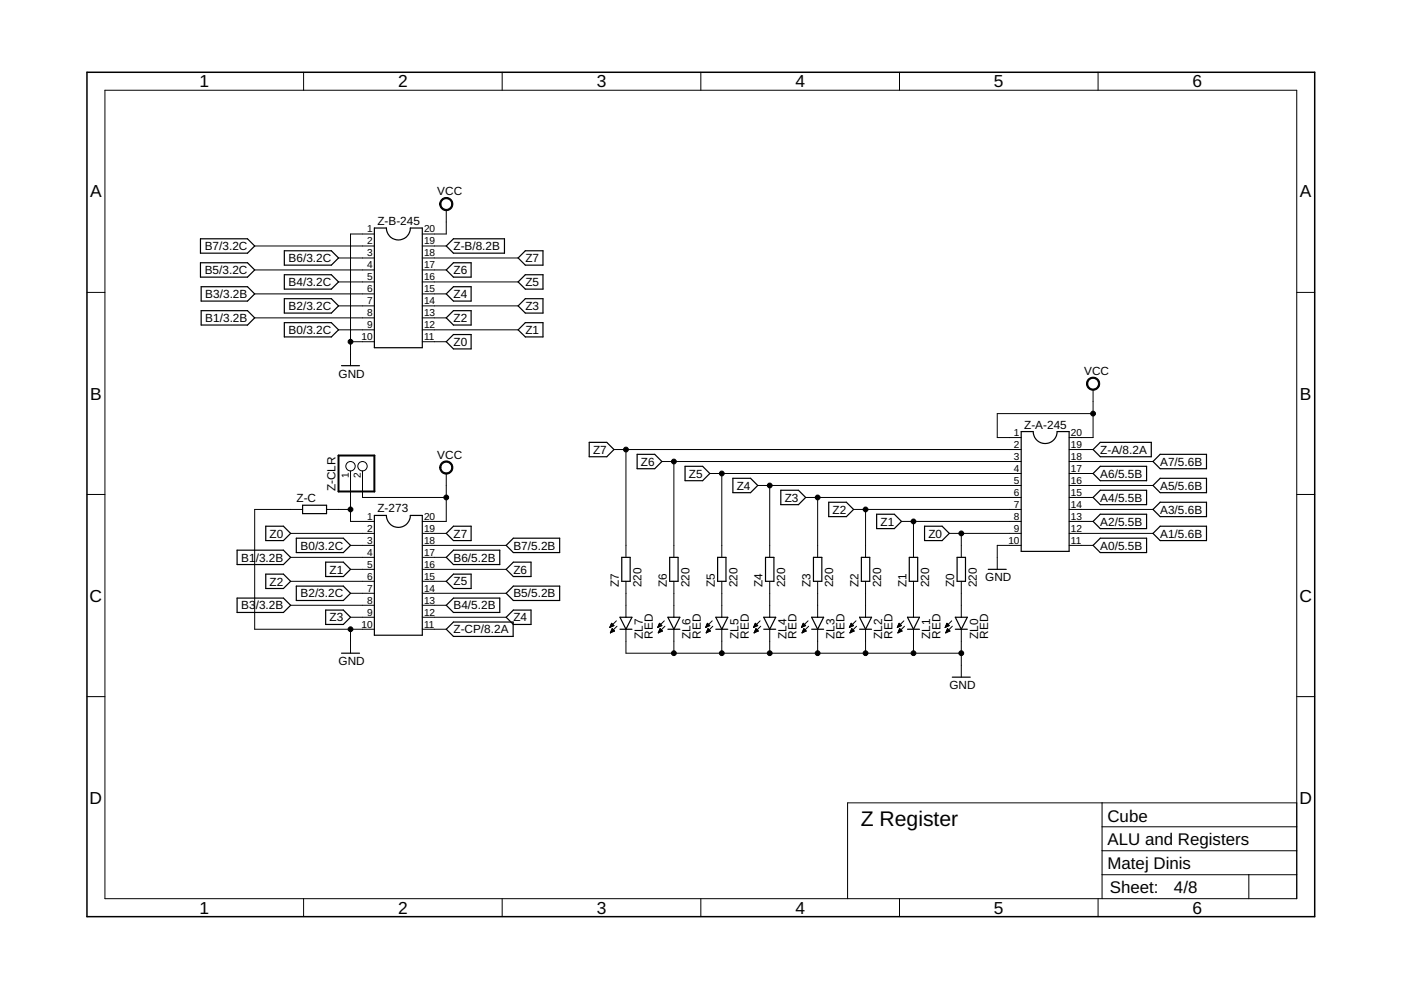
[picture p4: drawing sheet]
<svg xmlns="http://www.w3.org/2000/svg" width="297mm" height="210mm" viewBox="0 0 297 210" stroke-linecap="round" stroke-linejoin="round" font-family="sans-serif">
<g fill="none" stroke="#000" stroke-width=".25">
<path d="M42.5 55.7h10l1.5 1.5-1.5 1.6h-10zM42.5 50.6h10l1.5 1.6-1.5 1.5h-10zM60.3 53.2h10l1.5 1.5-1.5 1.5h-10zM60.3 58.3h10l1.5 1.5-1.5 1.5h-10zM79.4 48.3h2.5a2.54 2.54 0 0 0 2.6 2.6 2.54 2.54 0 0 0 2.5-2.6h2.5v25.4h-10.1zM94.6 57.2l1.5-1.5h3.8v3.1h-3.8zM94.6 52.2l1.5-1.6h10.9v3.1h-10.9zM109.9 59.8l1.5-1.5h3.7v3h-3.7zM109.9 54.7l1.5-1.5h3.7v3h-3.7zM42.7 65.9h9.8l1.5 1.5-1.5 1.5h-9.8zM42.7 60.8h9.8l1.5 1.5-1.5 1.5h-9.8zM60.3 68.4h10l1.5 1.5-1.5 1.5h-10z"/>
<path d="M60.3 63.3h10l1.5 1.6-1.5 1.5h-10zM72.4 77.5h3.8M94.6 67.4l1.5-1.5h3.8v3h-3.8zM94.6 62.3l1.5-1.5h3.8v3h-3.8zM94.6 72.5l1.5-1.6h3.8v3.1h-3.8zM109.9 69.9l1.5-1.5h3.7v3h-3.7zM109.9 64.9l1.5-1.6h3.7v3.1h-3.7zM124.9 93.8h3.8l1.5 1.5-1.5 1.5h-3.8zM135.1 96.3h3.7l1.5 1.6-1.5 1.5h-3.7zM145.2 98.9h3.8l1.5 1.5-1.5 1.5h-3.8zM216.5 91.5h2.6a2.54 2.54 0 0 0 2.5 2.5 2.54 2.54 0 0 0 2.5-2.5h2.6v25.4h-10.2zM233.3 93.8h10.8v3h-10.8l-1.5-1.5z"/>
<path d="M244.5 97.9l1.5-1.6h9.8v3.1h-9.8zM50.3 116.6h9.8l1.5 1.6-1.5 1.5h-9.8zM56.3 111.6h3.8l1.5 1.5-1.5 1.5h-3.8zM62.8 114.1h10l1.5 1.5-1.5 1.6h-10zM64.2 107.1h5v1.8h-5zM69 119.2h3.8l1.5 1.5-1.5 1.5h-3.8zM79.4 109.3h2.5a2.54 2.54 0 0 0 2.6 2.5 2.54 2.54 0 0 0 2.5-2.5h2.5v25.4h-10.1zM94.6 118.2l1.5-1.6h9.9v3.1h-9.9zM96.1 111.6h3.8v3h-3.8l-1.5-1.5zM108.8 114.1h9.9v3.1h-9.9l-1.5-1.6zM131.8 118.2h1.8v5.1h-1.8zM142 118.2h1.8v5.1h-1.8z"/>
<path d="M152.1 118.2h1.8v5.1h-1.8zM155.4 101.4h3.7l1.6 1.5-1.6 1.6h-3.7zM162.3 118.2h1.8v5.1h-1.8zM165.5 103.9h3.8l1.5 1.6-1.5 1.5h-3.8zM172.5 118.2h1.7v5.1h-1.7zM175.7 106.5h3.8l1.5 1.5-1.5 1.5h-3.8zM182.6 118.2h1.8v5.1h-1.8zM185.9 109h3.7l1.5 1.6-1.5 1.5h-3.7zM192.8 118.2h1.8v5.1h-1.8zM196 111.6h3.7l1.6 1.5-1.6 1.5h-3.7zM202.9 118.2h1.8v5.1h-1.8zM231.8 115.6l1.5-1.5h9.8v3.1h-9.8z"/>
<path d="M231.8 100.4l1.5-1.5h9.8v3h-9.8zM231.8 105.5l1.5-1.6h9.8v3.1h-9.8zM231.8 110.6l1.5-1.6h9.8v3.1h-9.8zM244.5 102.9l1.5-1.5h9.8v3.1h-9.8zM244.5 113.1l1.5-1.5h9.8v3h-9.8zM244.5 108l1.5-1.5h9.8v3h-9.8zM50.3 126.8h9.8l1.5 1.5-1.5 1.6h-9.8zM56.3 121.7h3.8l1.5 1.6-1.5 1.5h-3.8zM62.8 124.3h10l1.5 1.5-1.5 1.5h-10zM69 129.3h3.8l1.5 1.6-1.5 1.5h-3.8zM72.4 138.5h3.8M94.6 128.3l1.5-1.5h9.9v3.1h-9.9z"/>
<path d="M94.6 123.3l1.5-1.6h3.8v3.1h-3.8zM94.6 133.4l1.5-1.5h12.7v3h-12.7zM107.3 125.8l1.5-1.5h9.9v3h-9.9zM107.3 120.7l1.5-1.5h3.8v3h-3.8zM107.3 130.9l1.5-1.6h3.8v3.1h-3.8zM131.4 130.9h2.6l-1.3 2.5zM131.4 133.4h2.6M141.6 133.4h2.5M141.6 130.9h2.5l-1.2 2.5zM151.8 133.4h2.5M151.8 130.9h2.5l-1.3 2.5zM161.9 133.4h2.6"/>
<path d="M161.9 130.9h2.6l-1.3 2.5zM172.1 133.4h2.5M172.1 130.9h2.5l-1.2 2.5zM182.2 133.4h2.6M182.2 130.9h2.6l-1.3 2.5zM192.4 133.4h2.5M192.4 130.9h2.5l-1.2 2.5zM202.5 133.4h2.6M202.5 130.9h2.6l-1.3 2.5zM209.5 120.7h3.8M201.9 143.6h3.8"/>
</g>
<g fill="none" stroke="#000" stroke-width=".21">
<path d="M22.2 19.1h252.7v171.4h-252.7zM64.4 15.3v3.8M106.5 15.3v3.8M148.6 15.3v3.8M190.7 15.3v3.8M232.8 15.3v3.8M54 52.2h25.4M54 57.2h25.4M71.8 54.7h7.6M71.8 59.8h7.6M79.4 49.6h-5.1v27.9M89.5 52.2h5.1"/>
<path d="M89.5 54.7h20.4M89.5 57.2h5.1M89.5 59.8h20.4M94.6 44.5v5.1h-5.1M18.4 62h3.8M54 62.3h25.4M54 67.4h25.4M71.8 64.9h7.6M71.8 69.9h7.6M74.3 72.5h5.1M89.5 62.3h5.1M89.5 64.9h20.4"/>
<path d="M89.5 67.4h5.1M89.5 69.9h20.4M89.5 72.5h5.1M274.9 62h3.8M74.3 99.8v10.8h5.1M76.9 99.8v5.7h17.7M130.2 95.3h86.3M132.7 95.3v22.9M140.3 97.9h76.2M142.9 97.9v20.3M226.7 95.3h5.1M226.7 97.9h17.8"/>
<path d="M231.8 87.7h-20.4v5.1h5.1M231.8 82.6v10.2h-5.1M18.4 104.8h3.8M61.6 113.1h17.8M61.6 118.2h17.8M64.2 108h-10.2v25.4h25.4M69.2 108h5.1M74.3 115.6h5.1M89.5 113.1h5.1M89.5 115.6h17.8M89.5 118.2h5.1M94.6 100.4v10.2h-5.1"/>
<path d="M150.5 100.4h66M153 100.4v17.8M160.7 102.9h55.8M163.2 102.9v15.3M170.8 105.5h45.7M173.4 105.5v12.7M181 108h35.5M183.5 108v10.2M191.1 110.6h25.4M193.7 110.6v7.6M201.3 113.1h15.2M203.8 113.1v5.1"/>
<path d="M216.5 115.6h-5.1v5.1M226.7 110.6h5.1M226.7 113.1h17.8M226.7 115.6h5.1M226.7 100.4h5.1M226.7 102.9h17.8M226.7 105.5h5.1M226.7 108h17.8M274.9 104.8h3.8M61.6 123.3h17.8M61.6 128.3h17.8M74.3 120.7h5.1"/>
<path d="M74.3 125.8h5.1M74.3 130.9h5.1M74.3 133.4v5.1M89.5 120.7h17.8M89.5 123.3h5.1M89.5 125.8h17.8M89.5 128.3h5.1M89.5 130.9h17.8M89.5 133.4h5.1M129.3 133h.1M129.4 132.8h.3M129.4 132.7h.6"/>
<path d="M129.4 134.2h.1M129.5 132.6h.6M129.5 134h.2M129.5 132.5h.5M129.5 133.9h.5M129.6 133.8h.7M129.6 132.4h.3M129.6 132.2h.2M129.6 133.7h.6M129.7 132.1l.5 .6-.9 .3zM129.7 133.6h.4M129.7 133.4h.3"/>
<path d="M129.8 133.3h.1M130.3 133.8l-.5-.5-.4 .9M130.3 133.8l-.9 .4M130.7 131.6l-1.4 1.4M130.8 132.8l-1.4 1.4M132.7 123.3v7.6M132.7 133.4v5.1h71.1M139.5 133h.1M139.5 132.8h.4M139.6 132.7h.6M139.6 134.2h.1M139.6 134h.3"/>
<path d="M139.6 132.6h.7M139.7 132.5h.5M139.7 133.9h.4M139.7 133.8h.7M139.7 132.4h.3M139.8 132.2h.1M139.8 133.7h.6M139.8 133.6h.4M139.8 132.1l.5 .6-.9 .3zM139.9 133.4h.2M139.9 133.3h.1M140 133.3l-.4 .9"/>
<path d="M140 133.3l.5 .5-.9 .4M140.8 131.6l-1.4 1.4M141 132.8l-1.4 1.4M142.9 123.3v7.6M142.9 133.4v5.1M149.6 133h.2M149.7 132.8h.4M149.7 132.7h.6M149.7 134.2h.1M149.8 134h.2M149.8 132.6h.7M149.8 132.5h.5"/>
<path d="M149.8 133.9h.5M149.9 132.4h.3M149.9 133.8h.7M149.9 132.2h.2M149.9 133.7h.6M150 133.6h.4M150 132.1l.5 .6-.9 .3zM150.1 133.4h.2M150.1 133.3h.1M150.1 133.3l-.4 .9M150.1 133.3l.5 .5-.9 .4M151 131.6l-1.4 1.4"/>
<path d="M151.1 132.8l-1.4 1.4M153 123.3v7.6M153 133.4v5.1M159.8 133h.1M159.9 132.8h.3M159.9 132.7h.6M159.9 134.2h.1M159.9 134h.3M160 132.6h.6M160 132.5h.5M160 133.9h.5M160 132.4h.4"/>
<path d="M160 133.8h.7M160.1 132.2h.1M160.1 133.7h.6M160.1 133.6h.4M160.1 132.1l.6 .6-.9 .3zM160.2 133.4h.2M160.3 133.3h.1M160.8 133.8l-.5-.5-.4 .9M160.8 133.8l-.9 .4M161.2 131.6l-1.4 1.4M161.3 132.8l-1.4 1.4M163.2 123.3v7.6"/>
<path d="M163.2 133.4v5.1M169.9 133h.2M170 132.8h.3M170.1 132.7h.5M170.1 134.2h.1M170.1 132.6h.7M170.1 134h.2M170.2 132.5h.4M170.2 133.9h.4M170.2 132.4h.3M170.2 133.8h.7M170.3 132.2h.1"/>
<path d="M170.3 133.7h.5M170.3 133.6h.4M170.3 132.1l.5 .6-.9 .3zM170.3 133.4h.3M170.4 133.3h.1M170.4 133.3l-.3 .9M170.4 133.3l.5 .5-.8 .4M171.3 131.6l-1.4 1.4M171.4 132.8l-1.3 1.4M173.4 123.3v7.6M173.4 133.4v5.1M180.1 133h.1"/>
<path d="M180.1 132.8h.4M180.2 132.7h.6M180.2 134.2h.1M180.3 132.6h.6M180.3 134h.2M180.3 132.5h.5M180.3 133.9h.5M180.4 132.4h.3M180.4 133.8h.7M180.4 133.7h.6M180.4 132.2h.2M180.5 133.6h.4"/>
<path d="M180.5 132.1l.5 .6-.9 .3zM180.5 133.4h.2M180.6 133.3h.1M180.6 133.3l-.4 .9M180.6 133.3l.5 .5-.9 .4M181.5 131.6l-1.4 1.4M181.6 132.8l-1.4 1.4M183.5 123.3v7.6M183.5 133.4v5.1M190.3 133h.1M190.3 132.8h.4M190.4 132.7h.6"/>
<path d="M190.4 134.2h.1M190.4 132.6h.7M190.4 134h.2M190.5 132.5h.5M190.5 133.9h.4M190.5 132.4h.3M190.5 133.8h.7M190.6 133.7h.6M190.6 132.2h.1M190.6 133.6h.4M190.6 132.1l.5 .6-.9 .3zM190.7 133.4h.2"/>
<path d="M190.7 133.3h.1M191.3 133.8l-.5-.5-.4 .9M191.3 133.8l-.9 .4M191.6 131.6l-1.4 1.4M191.8 132.8l-1.4 1.4M193.7 123.3v7.6M193.7 133.4v5.1M200.4 133h.2M200.5 132.8h.3M200.5 132.7h.6M200.5 134.2h.1M200.6 132.6h.6"/>
<path d="M200.6 134h.2M200.6 133.9h.5M200.6 132.5h.5M200.7 132.4h.3M200.7 133.8h.7M200.7 132.2h.2M200.7 133.7h.6M200.8 132.1l.5 .6-.9 .3zM200.8 133.6h.4M200.8 133.4h.3M200.9 133.3h.1M200.9 133.3l-.4 .9"/>
<path d="M200.9 133.3l.5 .5-.9 .4M201.8 131.6l-1.4 1.4M201.9 132.8l-1.4 1.4M203.8 123.3v7.6M203.8 133.4v10.2M18.4 147.7h3.8M274.9 147.7h3.8M233.7 170.2v20.3M233.7 175.3h41.2M274.9 170.2h-95.2v20.3M64.4 190.5v3.9M106.5 190.5v3.9"/>
<path d="M148.6 190.5v3.9M190.7 190.5v3.9M232.8 190.5v3.9M233.7 185.5h41.2M233.7 180.4h41.2M264.8 185.5v5"/>
<circle cx="74.3" cy="98.8" r=".99"/>
<circle cx="76.9" cy="98.8" r=".99"/>
</g>
<path d="M18.4 15.3h260.3v179.1h-260.3z" fill="none" stroke="#000" stroke-width=".32"/>
<g fill="#000" stroke="#000" stroke-width=".21">
<path d="M93.6 42.3a1.4 1.4 0 0 1 2.2 .3 1.4 1.4 0 0 1-.8 2 1.4 1.4 0 0 1-1.8-1.3h.3a1.15 1.15 0 0 1 1.6-1.1 1.15 1.15 0 0 1 .3 1.9 1.15 1.15 0 0 1-1.9-.6v-.2h-.3z" fill-rule="evenodd"/>
<path d="M93.6 98.2a1.4 1.4 0 0 1 2.2 .2 1.4 1.4 0 0 1-.8 2.1 1.4 1.4 0 0 1-1.8-1.4h.3a1.15 1.15 0 0 1 1.6-1 1.15 1.15 0 0 1 .3 1.9 1.15 1.15 0 0 1-1.9-.6v-.3h-.3z" fill-rule="evenodd"/>
<path d="M230.7 80.4a1.4 1.4 0 0 1 2.3 .2 1.4 1.4 0 0 1-.9 2.1 1.4 1.4 0 0 1-1.7-1.4h.2a1.15 1.15 0 0 1 1.6-1 1.15 1.15 0 0 1 .3 1.9 1.15 1.15 0 0 1-1.8-.6l-.1-.3h-.2z" fill-rule="evenodd"/>
<circle cx="74.3" cy="72.5" r=".51"/>
<circle cx="132.7" cy="95.3" r=".51"/>
<circle cx="142.9" cy="97.9" r=".51"/>
<circle cx="231.8" cy="87.7" r=".51"/>
<circle cx="74.3" cy="108" r=".51"/>
<circle cx="94.6" cy="105.5" r=".51"/>
<circle cx="153" cy="100.4" r=".51"/>
<circle cx="163.2" cy="102.9" r=".51"/>
<circle cx="173.4" cy="105.5" r=".51"/>
<circle cx="183.5" cy="108" r=".51"/>
<circle cx="193.7" cy="110.6" r=".51"/>
<circle cx="203.8" cy="113.1" r=".51"/>
<circle cx="74.3" cy="133.4" r=".51"/>
<circle cx="142.9" cy="138.5" r=".51"/>
<circle cx="153" cy="138.5" r=".51"/>
<circle cx="163.2" cy="138.5" r=".51"/>
<circle cx="173.4" cy="138.5" r=".51"/>
<circle cx="183.5" cy="138.5" r=".51"/>
<circle cx="193.7" cy="138.5" r=".51"/>
<circle cx="203.8" cy="138.5" r=".51"/>
</g>
<path d="M71.8 96.6h7.6v7.6h-7.6z" fill="none" stroke="#000" stroke-width=".42"/>
<text font-size="4.5" x="182.5" y="175.1">Z Register</text>
<g font-size="3.7">
<text x="42.3" y="18.5">1</text>
<text x="84.4" y="18.5">2</text>
<text x="126.5" y="18.5">3</text>
<text x="168.6" y="18.5">4</text>
<text x="210.7" y="18.5">5</text>
<text x="252.9" y="18.5">6</text>
<text x="19.1" y="41.9">A</text>
<text x="275.6" y="41.9">A</text>
<text x="19.1" y="84.7">B</text>
<text x="275.6" y="84.7">B</text>
<text x="19" y="127.6">C</text>
<text x="275.5" y="127.6">C</text>
<text x="19" y="170.4">D</text>
<text x="275.5" y="170.4">D</text>
<text x="42.3" y="193.7">1</text>
<text x="84.4" y="193.7">2</text>
<text x="126.5" y="193.7">3</text>
<text x="168.6" y="193.7">4</text>
<text x="210.7" y="193.7">5</text>
<text x="252.9" y="193.7">6</text>
</g>
<g font-size="3.6">
<text x="234.8" y="179.1">ALU and Registers</text>
<text x="234.8" y="174.3">Cube</text>
<text x="234.8" y="184.2">Matej Dinis</text>
<text x="235.3" y="189.4">Sheet:</text>
<text x="248.9" y="189.3">4/8</text>
</g>
<g font-size="2.5">
<text x="92.7" y="41.4">VCC</text>
<text x="80" y="47.7">Z-B-245</text>
<text x="43.4" y="53">B7/3.2C</text>
<text x="96.1" y="53">Z-B/8.2B</text>
<text x="43.4" y="58.1">B5/3.2C</text>
<text x="61.2" y="55.6">B6/3.2C</text>
<text x="96.1" y="58.1">Z6</text>
<text x="111.4" y="55.6">Z7</text>
<text x="43.5" y="63.2">B3/3.2B</text>
<text x="61.2" y="65.7">B2/3.2C</text>
<text x="61.2" y="60.7">B4/3.2C</text>
<text x="96.1" y="63.2">Z4</text>
<text x="111.4" y="65.7">Z3</text>
<text x="111.4" y="60.7">Z5</text>
<text x="43.5" y="68.3">B1/3.2B</text>
<text x="61.2" y="70.8">B0/3.2C</text>
<text x="96.1" y="68.3">Z2</text>
<text x="111.4" y="70.8">Z1</text>
<text x="96.1" y="73.4">Z0</text>
<text x="71.8" y="80.1">GND</text>
<text x="229.9" y="79.4">VCC</text>
<text x="217.2" y="90.9">Z-A-245</text>
<text x="92.7" y="97.2">VCC</text>
<text x="125.7" y="96.2">Z7</text>
<text x="135.9" y="98.7">Z6</text>
<text x="146" y="101.3">Z5</text>
<text x="233.3" y="101.3">A6/5.5B</text>
<text x="233.3" y="96.2">Z-A/8.2A</text>
<text x="246" y="98.7">A7/5.6B</text>
<text x="62.9" y="106.5">Z-C</text>
<text x="71.1" y="104.2" transform="rotate(-90 71.1 104.2)">Z-CLR</text>
<text x="156.2" y="103.8">Z4</text>
<text x="166.4" y="106.4">Z3</text>
<text x="233.3" y="106.4">A4/5.5B</text>
<text x="246" y="103.8">A5/5.6B</text>
<text x="57.2" y="114">Z0</text>
<text x="80" y="108.6">Z-273</text>
<text x="96.1" y="114">Z7</text>
<text x="176.5" y="108.9">Z2</text>
<text x="186.7" y="111.4">Z1</text>
<text x="196.8" y="114">Z0</text>
<text x="233.3" y="111.4">A2/5.5B</text>
<text x="246" y="114">A1/5.6B</text>
<text x="246" y="108.9">A3/5.6B</text>
<text x="51.2" y="119.1">B1</text>
<text x="54.2" y="119.1">/3.2B</text>
<text x="63.7" y="116.5">B0/3.2C</text>
<text x="96.1" y="119.1">B6/5.2B</text>
<text x="108.8" y="116.5">B7/5.2B</text>
<text x="233.3" y="116.5">A0/5.5B</text>
<text x="57.2" y="124.1">Z2</text>
<text x="69.9" y="121.6">Z1</text>
<text x="96.1" y="124.1">Z5</text>
<text x="108.8" y="121.6">Z6</text>
<text x="131.2" y="124.5" transform="rotate(-90 131.2 124.5)">Z7</text>
<text x="136" y="124.5" transform="rotate(-90 136 124.5)">220</text>
<text x="141.4" y="124.5" transform="rotate(-90 141.4 124.5)">Z6</text>
<text x="146.2" y="124.5" transform="rotate(-90 146.2 124.5)">220</text>
<text x="151.5" y="124.5" transform="rotate(-90 151.5 124.5)">Z5</text>
<text x="156.3" y="124.5" transform="rotate(-90 156.3 124.5)">220</text>
<text x="161.7" y="124.5" transform="rotate(-90 161.7 124.5)">Z4</text>
<text x="166.5" y="124.5" transform="rotate(-90 166.5 124.5)">220</text>
<text x="171.9" y="124.5" transform="rotate(-90 171.9 124.5)">Z3</text>
<text x="176.7" y="124.5" transform="rotate(-90 176.7 124.5)">220</text>
<text x="182" y="124.5" transform="rotate(-90 182 124.5)">Z2</text>
<text x="186.8" y="124.5" transform="rotate(-90 186.8 124.5)">220</text>
<text x="192.2" y="124.5" transform="rotate(-90 192.2 124.5)">Z1</text>
<text x="197" y="124.5" transform="rotate(-90 197 124.5)">220</text>
<text x="202.3" y="124.5" transform="rotate(-90 202.3 124.5)">Z0</text>
<text x="207.1" y="124.5" transform="rotate(-90 207.1 124.5)">220</text>
<text x="208.9" y="123.3">GND</text>
<text x="51.2" y="129.2">B3</text>
<text x="54.2" y="129.2">/3.2B</text>
<text x="63.7" y="126.7">B2/3.2C</text>
<text x="69.9" y="131.8">Z3</text>
<text x="96.1" y="129.2">B4/5.2B</text>
<text x="108.8" y="126.7">B5/5.2B</text>
<text x="108.8" y="131.8">Z4</text>
<text x="96.1" y="134.3">Z-CP/8.2A</text>
<text x="136.3" y="135.4" transform="rotate(-90 136.3 135.4)">ZL7</text>
<text x="138.4" y="135.4" transform="rotate(-90 138.4 135.4)">RED</text>
<text x="146.4" y="135.4" transform="rotate(-90 146.4 135.4)">ZL6</text>
<text x="148.6" y="135.4" transform="rotate(-90 148.6 135.4)">RED</text>
<text x="156.6" y="135.4" transform="rotate(-90 156.6 135.4)">ZL5</text>
<text x="158.7" y="135.4" transform="rotate(-90 158.7 135.4)">RED</text>
<text x="166.7" y="135.4" transform="rotate(-90 166.7 135.4)">ZL4</text>
<text x="168.9" y="135.4" transform="rotate(-90 168.9 135.4)">RED</text>
<text x="176.9" y="135.4" transform="rotate(-90 176.9 135.4)">ZL3</text>
<text x="179.1" y="135.4" transform="rotate(-90 179.1 135.4)">RED</text>
<text x="187.1" y="135.4" transform="rotate(-90 187.1 135.4)">ZL2</text>
<text x="189.2" y="135.4" transform="rotate(-90 189.2 135.4)">RED</text>
<text x="197.2" y="135.4" transform="rotate(-90 197.2 135.4)">ZL1</text>
<text x="199.4" y="135.4" transform="rotate(-90 199.4 135.4)">RED</text>
<text x="207.4" y="135.4" transform="rotate(-90 207.4 135.4)">ZL0</text>
<text x="209.5" y="135.4" transform="rotate(-90 209.5 135.4)">RED</text>
<text x="71.8" y="141">GND</text>
<text x="201.3" y="146.1">GND</text>
</g>
<g font-size="2.1">
<text x="77.8" y="49.3">1</text>
<text x="77.8" y="51.8">2</text>
<text x="89.9" y="51.8">19</text>
<text x="89.9" y="49.3">20</text>
<text x="77.8" y="54.3">3</text>
<text x="77.8" y="56.9">4</text>
<text x="77.8" y="59.4">5</text>
<text x="89.9" y="59.4">16</text>
<text x="89.9" y="56.9">17</text>
<text x="89.9" y="54.3">18</text>
<text x="77.8" y="62">6</text>
<text x="77.8" y="64.5">7</text>
<text x="89.9" y="64.5">14</text>
<text x="89.9" y="62">15</text>
<text x="77.8" y="67">8</text>
<text x="77.8" y="69.6">9</text>
<text x="89.9" y="69.6">12</text>
<text x="89.9" y="67">13</text>
<text x="76.7" y="72.1">10</text>
<text x="89.9" y="72.1">11</text>
<text x="215" y="92.4">1</text>
<text x="215" y="95">2</text>
<text x="227" y="95">19</text>
<text x="227" y="92.4">20</text>
<text x="74" y="101.4" transform="rotate(-90 74 101.4)">1</text>
<text x="76.5" y="101.4" transform="rotate(-90 76.5 101.4)">2</text>
<text x="215" y="97.5">3</text>
<text x="215" y="100">4</text>
<text x="227" y="100">17</text>
<text x="227" y="97.5">18</text>
<text x="215" y="102.6">5</text>
<text x="215" y="105.1">6</text>
<text x="215" y="107.7">7</text>
<text x="227" y="107.7">14</text>
<text x="227" y="105.1">15</text>
<text x="227" y="102.6">16</text>
<text x="77.8" y="110.2">1</text>
<text x="77.8" y="112.7">2</text>
<text x="89.9" y="112.7">19</text>
<text x="89.9" y="110.2">20</text>
<text x="215" y="110.2">8</text>
<text x="215" y="112.7">9</text>
<text x="227" y="112.7">12</text>
<text x="227" y="110.2">13</text>
<text x="77.8" y="115.3">3</text>
<text x="77.8" y="117.8">4</text>
<text x="89.9" y="117.8">17</text>
<text x="89.9" y="115.3">18</text>
<text x="213.8" y="115.3">10</text>
<text x="227" y="115.3">11</text>
<text x="77.8" y="120.4">5</text>
<text x="77.8" y="122.9">6</text>
<text x="77.8" y="125.4">7</text>
<text x="89.9" y="125.4">14</text>
<text x="89.9" y="122.9">15</text>
<text x="89.9" y="120.4">16</text>
<text x="77.8" y="128">8</text>
<text x="77.8" y="130.5">9</text>
<text x="89.9" y="130.5">12</text>
<text x="89.9" y="128">13</text>
<text x="76.7" y="133.1">10</text>
<text x="89.9" y="133.1">11</text>
</g>
</svg>
